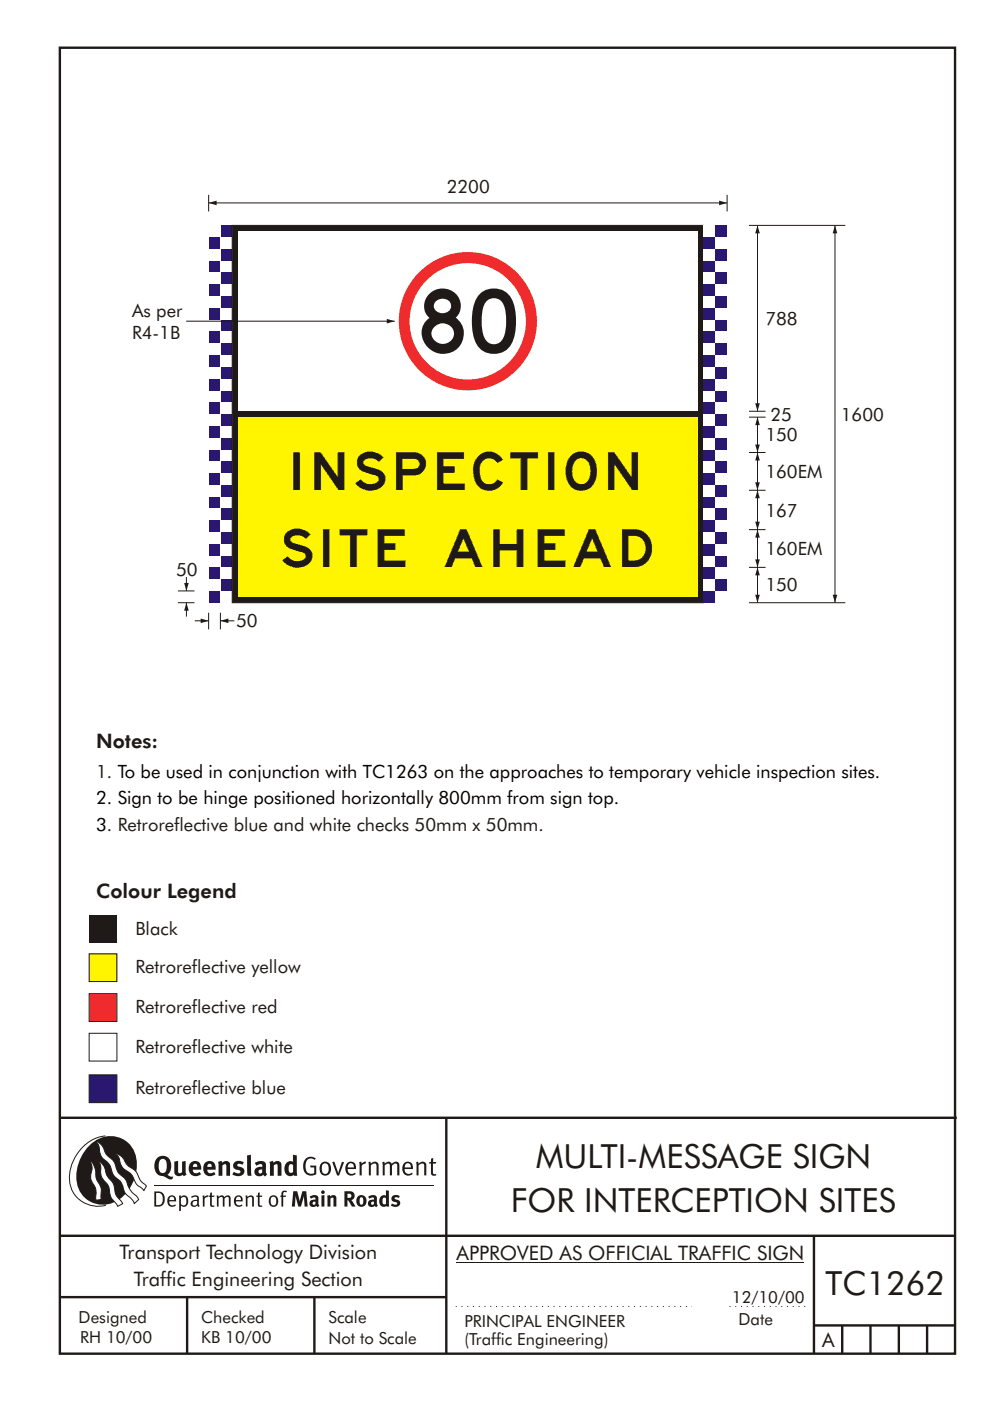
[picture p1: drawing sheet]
<svg xmlns="http://www.w3.org/2000/svg" width="210mm" height="297mm" viewBox="0 0 210 297" stroke-linecap="round" stroke-linejoin="round" font-family="sans-serif">
<g fill="none" stroke="#1f1a17" stroke-width=".51">
<path d="M12.7 10.1h189.9v276.9h-189.9zM12.7 237h190.3M94.7 236.9v50.1M12.7 262h190M12.7 275h82M39.7 275v12M66.7 275v12M172.7 262v25M172.7 281h30M178.7 281v6M184.7 281v6M190.7 281v6"/>
<path d="M196.7 281v6"/>
</g>
<path d="M96.7 277h50.1" fill="none" stroke="#1f1a17" stroke-width=".21" stroke-dasharray=".2 1" stroke-linecap="butt"/>
<path d="M96.9 267.7h73.6" fill="none" stroke="#1f1a17" stroke-width=".21"/>
<path d="M18.9 202.2h5.9v5.9h-5.9z" fill-rule="evenodd" fill="#fff500" stroke="#1f1a17" stroke-width=".21"/>
<path d="M18.9 210.7h5.9v5.9h-5.9z" fill-rule="evenodd" fill="#f02b2e" stroke="#1f1a17" stroke-width=".21"/>
<path d="M18.9 219.1h5.9v5.9h-5.9z" fill-rule="evenodd" fill="#fff" stroke="#1f1a17" stroke-width=".21"/>
<g fill="#1f1a17">
<path d="M18.9 194h5.9v5.9h-5.9z"/>
<path d="M64.9 245.6a1.61 1.61 0 0 1 2.1 0l-.2 .3a1.17 1.17 0 0 0-1.4-.2 1.17 1.17 0 0 0-.6 1.3 1.42 1.42 0 0 0 1.2 1.9l.7-.2v-1.2h-.8l-.1-.4h1.3v1.9a1.82 1.82 0 0 1-2.2-.1 1.82 1.82 0 0 1-.6-2.1l.2-.7z" fill-rule="evenodd"/>
<path d="M68.2 246.5a1.77 1.77 0 0 0 .4 2.7 1.39 1.39 0 0 0 1.4-.5 1.39 1.39 0 0 0 .2-1.5 1.19 1.19 0 0 0-2-.7zM68.5 246.8a.83 .83 0 0 1 1 .1 .83 .83 0 0 1 .2 1 .75 .75 0 0 1-.6 1 .75 .75 0 0 1-.8-.8v-.9z" fill-rule="evenodd"/>
<path d="M70.5 246.4l.4-.1 .8 2.4 .8-2.3h.5l-1.1 2.8h-.4z" fill-rule="evenodd"/>
<path d="M73.6 246.7a1.74 1.74 0 0 0 .5 2.5h.9l.5-.3-.2-.3a.89 .89 0 0 1-1.1 .2 .89 .89 0 0 1-.4-.9h1.7a1.15 1.15 0 0 0-.4-1.4 1.15 1.15 0 0 0-1.5 .2zM74 246.9a.67 .67 0 0 1 .8-.2 .67 .67 0 0 1 .3 .8h-1.3z" fill-rule="evenodd"/>
<path d="M76.2 246.4l.4-.1 .1 .4 .5-.4h.5l-.2 .5a.61 .61 0 0 0-.8 .6v1.8h-.4z" fill-rule="evenodd"/>
<path d="M78.1 246.4l.5-.1 .1 .4a.89 .89 0 0 1 .9-.4 .89 .89 0 0 1 .7 .7v2.2h-.4v-2.2l-.1-.2-.3-.1-.8 .4v2.1h-.4z" fill-rule="evenodd"/>
<path d="M81.1 246.4l.4-.1 .1 .4a.83 .83 0 0 1 .8-.4 .83 .83 0 0 1 .7 .5 .86 .86 0 0 1 .9-.5 .86 .86 0 0 1 .7 .7v2.2h-.4l-.1-2.3a.5 .5 0 0 0-.8 0l-.2 .2v2.1h-.5v-2.2l-.4-.3-.7 .4v2.1h-.4z" fill-rule="evenodd"/>
<path d="M85.7 246.7a1.74 1.74 0 0 0 .5 2.5h.9l.5-.3-.2-.3a.89 .89 0 0 1-1.1 .2 .89 .89 0 0 1-.4-.9h1.7a1.15 1.15 0 0 0-.5-1.4 1.15 1.15 0 0 0-1.4 .2zM86 246.9a.67 .67 0 0 1 .9-.2 .67 .67 0 0 1 .3 .8h-1.3z" fill-rule="evenodd"/>
<path d="M88.3 246.4l.4-.1 .1 .4a.89 .89 0 0 1 .9-.4 .89 .89 0 0 1 .8 .7v2.2h-.5v-2.2l-.1-.2-.3-.1-.8 .4v2.1h-.4z" fill-rule="evenodd"/>
<path d="M91.5 245.6l.4-.1v.9h.7l-.2 .3h-.5v2.1l.1 .1h.5l.1 .3a.71 .71 0 0 1-1.2-.6v-1.9h-.3v-.3h.3z" fill-rule="evenodd"/>
<path d="M37 246.3l.8-.2v2a.46 .46 0 0 0 .2 .6 .46 .46 0 0 0 .6-.2v-2.2l.8-.2v2.4l.2 .5-.6 .4-.2-.3a1.03 1.03 0 0 1-1.2 .2 1.03 1.03 0 0 1-.6-1z" fill-rule="evenodd"/>
<path d="M40.4 246.6a1.64 1.64 0 0 0 0 2.3 1.64 1.64 0 0 0 2.3 .1l-.4-.5a.78 .78 0 0 1-.9 .3 .78 .78 0 0 1-.5-.8h1.8a1.37 1.37 0 0 0-.6-1.6 1.37 1.37 0 0 0-1.7 .2zM41.1 246.9a.48 .48 0 0 1 .6-.1 .48 .48 0 0 1 .2 .6h-1z" fill-rule="evenodd"/>
<path d="M43.5 246.6a1.65 1.65 0 0 0-.2 2 1.65 1.65 0 0 0 1.9 .7l.5-.3-.3-.5a.78 .78 0 0 1-.9 .3 .78 .78 0 0 1-.5-.8h1.8a1.37 1.37 0 0 0-.6-1.6 1.37 1.37 0 0 0-1.7 .2zM44.1 246.9a.48 .48 0 0 1 .6-.1 .48 .48 0 0 1 .2 .6h-.9z" fill-rule="evenodd"/>
<path d="M46.3 246.3l.7-.2 .1 .4a.95 .95 0 0 1 1-.3 .95 .95 0 0 1 .7 .8v2.3h-.8v-2.3l-.3-.2-.5 .3v2.2h-.8z" fill-rule="evenodd"/>
<path d="M49.7 246.5a1.73 1.73 0 0 1 2-.1l-.2 .6-.6-.2a.42 .42 0 0 0-.6 .2l.2 .3a1.23 1.23 0 0 1 1.4 1 1.47 1.47 0 0 1-2.3 .9l-.3-.2 .3-.6 .7 .4a.47 .47 0 0 0 .7-.4 .87 .87 0 0 0-1-.5l-.4-.2-.1-.4z" fill-rule="evenodd"/>
<path d="M54.1 246.6l.3 .6 .3-.2a.62 .62 0 0 1 .9 0l.1 .4a1.21 1.21 0 0 0-1.4 .3 1.21 1.21 0 0 0-.1 1.3 1.19 1.19 0 0 0 1.6 .1l.5 .3 .4-.4-.3-.4v-1.4a.96 .96 0 0 0-1.3-1zM55 248l.6-.1v.7a.43 .43 0 0 1-.6 .1 .43 .43 0 0 1 0-.7z" fill-rule="evenodd"/>
<path d="M57.2 246.3l.7-.2 .1 .4a.95 .95 0 0 1 1-.3 .95 .95 0 0 1 .7 .8v2.3h-.8v-2.3l-.2-.2-.6 .3v2.2h-.8z" fill-rule="evenodd"/>
<path d="M62.2 244.8v1.5a1.29 1.29 0 0 0-1.4 .2 1.29 1.29 0 0 0-.5 1.3 1.24 1.24 0 0 0 .6 1.4 1.24 1.24 0 0 0 1.4-.1l.1 .2h.7l-.1-4.3zM61.5 246.9l.4-.1 .3 .2v1.5l-.3 .1a.48 .48 0 0 1-.6-.4 1.52 1.52 0 0 1 .2-1.3z" fill-rule="evenodd"/>
<path d="M52.4 245l.8-.2 .2 4.5h-.8l-.1-.2z" fill-rule="evenodd"/>
</g>
<path d="M22.4 240.8a9 9 0 0 0-7.4 10.9 6.2 6.2 0 0 0 7.5 3.8M32.7 251.4h59.4" fill="none" stroke="#1f1a17" stroke-width=".21"/>
<path d="M19.1 242.7a5.7 5.7 0 0 1 6.5-1.4 5.7 5.7 0 0 1 3.4 5.7 8.6 8.6 0 0 1-6.2 8.3 5.7 5.7 0 0 1-6.5-7 9.9 9.9 0 0 1 2.8-5.6z" fill-rule="evenodd" fill="#1f1a17"/>
<path d="M24.5 244.5a3.1 3.1 0 0 1 2.3 2.2l.7 .7a3.2 3.2 0 0 1 2 2.4l.4 .6 1.2 1.1-.6 .9-.2-.3a3.5 3.5 0 0 1-1.9-2.1 3.8 3.8 0 0 0-2.1-2.1 3.5 3.5 0 0 1-1-2.3zM20.4 241.9a3.4 3.4 0 0 1 1.9 2.5l.7 .8a3.3 3.3 0 0 1 1.7 2.6 4.4 4.4 0 0 0 1.7 2l.3 .3a6.1 6.1 0 0 0 2.5 3.7l.2 .5-.9 .9a6.1 6.1 0 0 0-1.9-2.2l-.4-.8a3.6 3.6 0 0 0-1.9-2.8l-.6-1a3.6 3.6 0 0 0-1.9-2.8 3.7 3.7 0 0 1-.8-2.4zM21 246.1a3.4 3.4 0 0 1 1.5 2.8l.6 .9a3.8 3.8 0 0 1 1.4 3.1l.3 .7 1.2 1.6-1 .6-.5-.8a3.2 3.2 0 0 1-1.3-2.8 4.3 4.3 0 0 0-1.4-2.2 4.7 4.7 0 0 1-.5-2.9zM19.2 246.1a5.1 5.1 0 0 1 1.2 3.7l.3 .7a3.1 3.1 0 0 1 .7 3l.1 .8-1.1 .2-.1-.8a3.5 3.5 0 0 0-.9-3.2 3.6 3.6 0 0 1 .1-2.6z" fill-rule="evenodd" fill="#fff" stroke="#1f1a17" stroke-width=".21"/>
<g fill="#1f1a17">
<path d="M33.4 245.5a2.51 2.51 0 0 0 .4 3.7l.8 .1a2.78 2.78 0 0 0 2 .7l.2-.5h-.6l-.7-.4a2.56 2.56 0 0 0 0-3.8 1.83 1.83 0 0 0-2.1 .2zM34 245.9a.87 .87 0 0 1 1 0 .87 .87 0 0 1 .4 .9v.4a1.17 1.17 0 0 1-.9 1.5l-.3-.1a2.38 2.38 0 0 1-.2-2.7z" fill-rule="evenodd"/>
<path d="M33.1 252.9v2.6a1.12 1.12 0 0 0 1.2-.3 1.12 1.12 0 0 0 .2-1.2l-.1-.5-.3-.4zM32.7 252.6h1.1a1.67 1.67 0 0 1 1.2 1.7 1.67 1.67 0 0 1-1.3 1.5h-1zM36.1 253.9l-.2 .5h1.1a.55 .55 0 0 0-.3-.6 .55 .55 0 0 0-.6 .1zM35.8 253.8a.95 .95 0 0 1 1.2-.2 .95 .95 0 0 1 .4 1.1h-1.5a.72 .72 0 0 0 .4 .8 .72 .72 0 0 0 .9-.2l.1 .3a1.15 1.15 0 0 1-1.5 0 1.15 1.15 0 0 1-.2-1.5zM38.4 254.1v1.2a.7 .7 0 0 0 .9 .1 .7 .7 0 0 0 .2-.9 .61 .61 0 0 0-.4-.7 .61 .61 0 0 0-.7 .3zM38 253.5l.3-.1 .1 .4a.95 .95 0 0 1 1.2-.2 .95 .95 0 0 1 .3 1.2 .92 .92 0 0 1-.5 1 .92 .92 0 0 1-1-.2v1.1l-.4 .1zM40.9 254.8a.5 .5 0 0 0 .2 .8 .5 .5 0 0 0 .7-.4v-.6zM40.5 253.7a1 1 0 0 1 1.7 .3v1.4l.2 .2-.2 .3-.3-.3a.78 .78 0 0 1-1.4-.1 .78 .78 0 0 1 .8-1.1h.5a.58 .58 0 0 0-.3-.7 .58 .58 0 0 0-.7 .3zM43 253.5l.3-.1 .1 .4 .3-.3 .5-.1-.2 .4a.52 .52 0 0 0-.6 .6v1.4h-.4zM44.6 252.9l.4-.1-.1 .7h.6l-.1 .3h-.5v1.5a.35 .35 0 0 0 .6 .3v.2a.57 .57 0 0 1-.6 .1 .57 .57 0 0 1-.3-.5v-1.6h-.3v-.3h.3zM45.9 253.5l.4-.1 .1 .4 .2-.2a.64 .64 0 0 1 1 .2 .7 .7 0 0 1 .8-.4 .7 .7 0 0 1 .5 .7v1.7h-.3v-1.7l-.3-.3-.7 .3v1.7h-.3v-1.6a.38 .38 0 0 0-.3-.5 .38 .38 0 0 0-.5 .2l-.1 .2v1.7h-.4zM50.2 253.9l-.2 .5h1.1a.55 .55 0 0 0-.2-.6 .55 .55 0 0 0-.7 .1zM49.9 253.8a.95 .95 0 0 1 1.2-.2 .95 .95 0 0 1 .4 1.1h-1.5a.72 .72 0 0 0 .4 .8 .72 .72 0 0 0 .9-.2l.1 .3a1.15 1.15 0 0 1-1.5 0 1.15 1.15 0 0 1-.2-1.5zM52.1 253.5l.3-.1 .1 .4a.72 .72 0 0 1 .8-.4 .72 .72 0 0 1 .6 .7v1.7h-.4v-1.6a.45 .45 0 0 0-.3-.5 .45 .45 0 0 0-.5 .3l-.2 .1v1.7h-.3zM54.7 252.9l.4-.1v.7h.6l-.1 .3h-.5v1.5a.35 .35 0 0 0 .5 .3v.2a.57 .57 0 0 1-.6 .1 .57 .57 0 0 1-.3-.5v-1.6h-.3v-.3h.3zM57.6 253.9l-.2 .7a.65 .65 0 0 0 .3 .8 .65 .65 0 0 0 .8-.2l.1-.1a.93 .93 0 0 0-.7-1.4zM57.3 253.7a1.12 1.12 0 0 1 1.4 .1 1.12 1.12 0 0 1 .3 1.4 1.01 1.01 0 0 1-1.3 .6 1.01 1.01 0 0 1-.7-1.2zM59.9 252.6l.5-.2 .5 .2-.1 .2-.4-.1-.3 .2v.6h.6l-.1 .3h-.5v2h-.4v-2h-.2v-.3h.2zM62.2 252.6l-.3 3.2h.7l.1-2.3 .6 2.3h.6l.6-2.3 .1 2.3h.7l-.3-3.2h-.9l-.5 2.1-.5-2.1zM65.7 253.7l.3 .5a.51 .51 0 0 1 .5-.4 .51 .51 0 0 1 .4 .4v.1a.88 .88 0 0 0-1.1 .4 .88 .88 0 0 0 .2 1.1 .9 .9 0 0 0 1.1-.2l.3 .3 .4-.3-.2-.3v-1.1a.87 .87 0 0 0-.5-.8 .87 .87 0 0 0-1 .1zM66.4 254.8h.5v.5l-.1 .1h-.3l-.2-.1zM68.2 253.5v2.3h.6v-2.4zM68.1 252.8a.4 .4 0 0 0 .8 0 .4 .4 0 0 0-.8 0zM69.4 253.5l.1 2.3h.6v-1.7a.33 .33 0 0 1 .4-.2 .33 .33 0 0 1 .3 .4v1.5h.6v-1.7a.75 .75 0 0 0-.6-.7 .75 .75 0 0 0-.8 .3v-.3zM73.1 252.6v3.2h.6v-1.3l.3 .2 .7 1.1h.7l-.9-1.4a.94 .94 0 0 0 .7-1 .94 .94 0 0 0-.9-.8zM73.7 253.1a.51 .51 0 0 1 .8 .1 .51 .51 0 0 1-.2 .7l-.6 .1zM75.9 253.7a1.19 1.19 0 0 0-.1 1.7 1.19 1.19 0 0 0 1.8 0 1.19 1.19 0 0 0-.1-1.6 1.19 1.19 0 0 0-1.6-.1zM76.5 253.9l.2-.1a.99 .99 0 0 1 0 1.6 1.06 1.06 0 0 1-.2-1.5zM78.1 253.7l.3 .5a.51 .51 0 0 1 .5-.4 .51 .51 0 0 1 .5 .4v.1a.88 .88 0 0 0-1.2 .4 .88 .88 0 0 0 .2 1.1 .9 .9 0 0 0 1.1-.2l.3 .3 .4-.3-.2-.3v-1.1a.87 .87 0 0 0-.5-.8 .87 .87 0 0 0-1 .1zM78.9 254.8h.4v.5l-.1 .1h-.3l-.1-.1zM81.9 252.4v1.1a1.2 1.2 0 0 0-1.4 .6 1.2 1.2 0 0 0 .2 1.4l.5 .4 .8-.2v.1h.6l-.1-3.3zM81.4 253.9l.5 .2-.1 1.2a.46 .46 0 0 1-.5-.1 .46 .46 0 0 1-.1-.5zM83.3 253.6a.79 .79 0 0 0-.1 .9 .79 .79 0 0 0 .9 .4 .33 .33 0 0 1 0 .5 .33 .33 0 0 1-.5 0l-.4-.2-.3 .4a1.15 1.15 0 0 0 1.2 .3 1.15 1.15 0 0 0 .8-1 1.49 1.49 0 0 0-1.2-.8 .4 .4 0 0 1 .3-.3 .4 .4 0 0 1 .4 .1l.2 .1 .2-.4a1.47 1.47 0 0 0-1.5 0z" fill-rule="evenodd"/>
</g>
<path d="M44.3 125.3h2.5v2.5h-2.5z" fill="#291770"/>
<path d="M46.8 125.3h2.5v2.5h-2.5z" fill="#fff"/>
<path d="M46.8 122.8h2.5v2.5h-2.5z" fill="#291770"/>
<path d="M44.3 122.8h2.5v2.5h-2.5z" fill="#fff"/>
<path d="M46.8 117.8h2.5v2.5h-2.5z" fill="#291770"/>
<path d="M44.3 117.8h2.5v2.5h-2.5z" fill="#fff"/>
<path d="M44.3 120.3h2.5v2.5h-2.5z" fill="#291770"/>
<path d="M46.8 120.3h2.5v2.5h-2.5z" fill="#fff"/>
<path d="M46.8 107.8h2.5v2.5h-2.5z" fill="#291770"/>
<path d="M44.3 107.8h2.5v2.5h-2.5z" fill="#fff"/>
<path d="M44.3 110.3h2.5v2.5h-2.5z" fill="#291770"/>
<path d="M46.8 110.3h2.5v2.5h-2.5z" fill="#fff"/>
<path d="M44.3 115.3h2.5v2.5h-2.5z" fill="#291770"/>
<path d="M46.8 115.3h2.5v2.5h-2.5z" fill="#fff"/>
<path d="M46.8 112.8h2.5v2.5h-2.5z" fill="#291770"/>
<path d="M44.3 112.8h2.5v2.5h-2.5z" fill="#fff"/>
<path d="M46.8 87.8h2.5v2.5h-2.5z" fill="#291770"/>
<path d="M44.3 87.8h2.5v2.5h-2.5z" fill="#fff"/>
<path d="M44.3 90.3h2.5v2.5h-2.5z" fill="#291770"/>
<path d="M46.8 90.3h2.5v2.5h-2.5z" fill="#fff"/>
<path d="M44.3 95.3h2.5v2.5h-2.5z" fill="#291770"/>
<path d="M46.8 95.3h2.5v2.5h-2.5z" fill="#fff"/>
<path d="M46.8 92.8h2.5v2.5h-2.5z" fill="#291770"/>
<path d="M44.3 92.8h2.5v2.5h-2.5z" fill="#fff"/>
<path d="M44.3 105.3h2.5v2.5h-2.5z" fill="#291770"/>
<path d="M46.8 105.3h2.5v2.5h-2.5z" fill="#fff"/>
<path d="M46.8 102.8h2.5v2.5h-2.5z" fill="#291770"/>
<path d="M44.3 102.8h2.5v2.5h-2.5z" fill="#fff"/>
<path d="M46.8 97.8h2.5v2.5h-2.5z" fill="#291770"/>
<path d="M44.3 97.8h2.5v2.5h-2.5z" fill="#fff"/>
<path d="M44.3 100.3h2.5v2.5h-2.5z" fill="#291770"/>
<path d="M46.8 100.3h2.5v2.5h-2.5z" fill="#fff"/>
<path d="M46.8 47.8h2.5v2.5h-2.5z" fill="#291770"/>
<path d="M44.3 47.8h2.5v2.5h-2.5z" fill="#fff"/>
<path d="M44.3 50.3h2.5v2.5h-2.5z" fill="#291770"/>
<path d="M46.8 50.3h2.5v2.5h-2.5z" fill="#fff"/>
<path d="M44.3 55.3h2.5v2.5h-2.5z" fill="#291770"/>
<path d="M46.8 55.3h2.5v2.5h-2.5z" fill="#fff"/>
<path d="M46.8 52.8h2.5v2.5h-2.5z" fill="#291770"/>
<path d="M44.3 52.8h2.5v2.5h-2.5z" fill="#fff"/>
<path d="M44.3 65.3h2.5v2.5h-2.5z" fill="#291770"/>
<path d="M46.8 65.3h2.5v2.5h-2.5z" fill="#fff"/>
<path d="M46.8 62.8h2.5v2.5h-2.5z" fill="#291770"/>
<path d="M44.3 62.8h2.5v2.5h-2.5z" fill="#fff"/>
<path d="M46.8 57.8h2.5v2.5h-2.5z" fill="#291770"/>
<path d="M44.3 57.8h2.5v2.5h-2.5z" fill="#fff"/>
<path d="M44.3 60.3h2.5v2.5h-2.5z" fill="#291770"/>
<path d="M46.8 60.3h2.5v2.5h-2.5z" fill="#fff"/>
<path d="M44.3 85.3h2.5v2.5h-2.5z" fill="#291770"/>
<path d="M46.8 85.3h2.5v2.5h-2.5z" fill="#fff"/>
<path d="M46.8 82.8h2.5v2.5h-2.5z" fill="#291770"/>
<path d="M44.3 82.8h2.5v2.5h-2.5z" fill="#fff"/>
<path d="M46.8 77.8h2.5v2.5h-2.5z" fill="#291770"/>
<path d="M44.3 77.8h2.5v2.5h-2.5z" fill="#fff"/>
<path d="M44.3 80.3h2.5v2.5h-2.5z" fill="#291770"/>
<path d="M46.8 80.3h2.5v2.5h-2.5z" fill="#fff"/>
<path d="M46.8 67.8h2.5v2.5h-2.5z" fill="#291770"/>
<path d="M44.3 67.8h2.5v2.5h-2.5z" fill="#fff"/>
<path d="M44.3 70.3h2.5v2.5h-2.5z" fill="#291770"/>
<path d="M46.8 70.3h2.5v2.5h-2.5z" fill="#fff"/>
<path d="M44.3 75.3h2.5v2.5h-2.5z" fill="#291770"/>
<path d="M46.8 75.3h2.5v2.5h-2.5z" fill="#fff"/>
<path d="M46.8 72.8h2.5v2.5h-2.5z" fill="#291770"/>
<path d="M44.3 72.8h2.5v2.5h-2.5z" fill="#fff"/>
<path d="M49.3 47.8h100v80h-100z" fill-rule="evenodd" fill="#1f1a17" stroke="#1f1a17" stroke-width=".21"/>
<path d="M50.5 88.4h97.5v38.1h-97.5z" fill="#fff500"/>
<path d="M50.5 49h97.5v38.2h-97.5z" fill="#fff"/>
<circle cx="99.3" cy="68.1" r="14.7" fill="#f02b2e"/>
<circle cx="99.2" cy="68.1" r="12.3" fill="#fff"/>
<path d="M39.5 68.1h44.3" fill="none" stroke="#1f1a17" stroke-width=".21"/>
<path d="M82.1 67.6l1.7 .5-1.7 .5 1.7-.5-1.7 .5z" fill-rule="evenodd" fill="#1f1a17"/>
<path d="M44.3 43h110" fill="none" stroke="#1f1a17" stroke-width=".21"/>
<g fill="#1f1a17">
<path d="M44.3 43l1.7-.5v1l-1.7-.5 1.7-.5z" fill-rule="evenodd"/>
<path d="M152.6 42.5l1.7 .5-1.7 .5v-1l1.7 .5z" fill-rule="evenodd"/>
</g>
<path d="M44.3 41.3v3.5M160.7 120.3v7.5" fill="none" stroke="#1f1a17" stroke-width=".21"/>
<g fill="#1f1a17">
<path d="M160.7 120.3l.5 1.7h-1l.5-1.7 .5 1.7z" fill-rule="evenodd"/>
<path d="M160.2 126.1h1l-.5 1.7 .5-1.7-.5 1.7z" fill-rule="evenodd"/>
</g>
<path d="M160.7 112.3v8M158.9 120.3h3.5M158.9 127.8h20.4" fill="none" stroke="#1f1a17" stroke-width=".21"/>
<g fill="#1f1a17">
<path d="M160.7 112.3l.5 1.7h-1l.5-1.7 .5 1.7z" fill-rule="evenodd"/>
<path d="M160.2 118.6h1l-.5 1.7 .5-1.7-.5 1.7z" fill-rule="evenodd"/>
</g>
<path d="M160.7 88.4v7.5M158.9 112.3h3.5" fill="none" stroke="#1f1a17" stroke-width=".21"/>
<g fill="#1f1a17">
<path d="M160.7 88.4l.5 1.7h-1l.5-1.7 .5 1.7z" fill-rule="evenodd"/>
<path d="M160.2 94.2h1l-.5 1.7 .5-1.7-.5 1.7z" fill-rule="evenodd"/>
</g>
<path d="M158.9 88.4h3.5M158.9 95.9h3.5M160.7 95.9v8M158.9 103.9h3.5" fill="none" stroke="#1f1a17" stroke-width=".21"/>
<g fill="#1f1a17">
<path d="M160.7 95.9l.5 1.7h-1l.5-1.7 .5 1.7z" fill-rule="evenodd"/>
<path d="M160.2 102.3h1l-.5 1.6 .5-1.6-.5 1.6z" fill-rule="evenodd"/>
</g>
<path d="M160.7 103.9v8.4" fill="none" stroke="#1f1a17" stroke-width=".21"/>
<g fill="#1f1a17">
<path d="M160.7 103.9l.5 1.7h-1l.5-1.7 .5 1.7z" fill-rule="evenodd"/>
<path d="M160.2 110.6h1l-.5 1.7 .5-1.7-.5 1.7z" fill-rule="evenodd"/>
</g>
<path d="M160.7 47.8v39.4M158.9 87.2h3.5" fill="none" stroke="#1f1a17" stroke-width=".21"/>
<g fill="#1f1a17">
<path d="M160.7 47.8l.5 1.7h-1l.5-1.7 .5 1.7z" fill-rule="evenodd"/>
<path d="M160.2 85.5h1l-.5 1.7 .5-1.7-.5 1.7z" fill-rule="evenodd"/>
</g>
<path d="M158.9 47.8h20.4" fill="none" stroke="#1f1a17" stroke-width=".21"/>
<path d="M149.3 125.3h2.5v2.5h-2.5z" fill="#291770"/>
<path d="M151.8 125.3h2.5v2.5h-2.5z" fill="#fff"/>
<path d="M151.8 122.8h2.5v2.5h-2.5z" fill="#291770"/>
<path d="M149.3 122.8h2.5v2.5h-2.5z" fill="#fff"/>
<path d="M151.8 117.8h2.5v2.5h-2.5z" fill="#291770"/>
<path d="M149.3 117.8h2.5v2.5h-2.5z" fill="#fff"/>
<path d="M149.3 120.3h2.5v2.5h-2.5z" fill="#291770"/>
<path d="M151.8 120.3h2.5v2.5h-2.5z" fill="#fff"/>
<path d="M151.8 107.8h2.5v2.5h-2.5z" fill="#291770"/>
<path d="M149.3 107.8h2.5v2.5h-2.5z" fill="#fff"/>
<path d="M149.3 110.3h2.5v2.5h-2.5z" fill="#291770"/>
<path d="M151.8 110.3h2.5v2.5h-2.5z" fill="#fff"/>
<path d="M149.3 115.3h2.5v2.5h-2.5z" fill="#291770"/>
<path d="M151.8 115.3h2.5v2.5h-2.5z" fill="#fff"/>
<path d="M151.8 112.8h2.5v2.5h-2.5z" fill="#291770"/>
<path d="M149.3 112.8h2.5v2.5h-2.5z" fill="#fff"/>
<path d="M151.8 87.8h2.5v2.5h-2.5z" fill="#291770"/>
<path d="M149.3 87.8h2.5v2.5h-2.5z" fill="#fff"/>
<path d="M149.3 90.3h2.5v2.5h-2.5z" fill="#291770"/>
<path d="M151.8 90.3h2.5v2.5h-2.5z" fill="#fff"/>
<path d="M149.3 95.3h2.5v2.5h-2.5z" fill="#291770"/>
<path d="M151.8 95.3h2.5v2.5h-2.5z" fill="#fff"/>
<path d="M151.8 92.8h2.5v2.5h-2.5z" fill="#291770"/>
<path d="M149.3 92.8h2.5v2.5h-2.5z" fill="#fff"/>
<path d="M149.3 105.3h2.5v2.5h-2.5z" fill="#291770"/>
<path d="M151.8 105.3h2.5v2.5h-2.5z" fill="#fff"/>
<path d="M151.8 102.8h2.5v2.5h-2.5z" fill="#291770"/>
<path d="M149.3 102.8h2.5v2.5h-2.5z" fill="#fff"/>
<path d="M151.8 97.8h2.5v2.5h-2.5z" fill="#291770"/>
<path d="M149.3 97.8h2.5v2.5h-2.5z" fill="#fff"/>
<path d="M149.3 100.3h2.5v2.5h-2.5z" fill="#291770"/>
<path d="M151.8 100.3h2.5v2.5h-2.5z" fill="#fff"/>
<path d="M151.8 47.8h2.5v2.5h-2.5z" fill="#291770"/>
<path d="M149.3 47.8h2.5v2.5h-2.5z" fill="#fff"/>
<path d="M149.3 50.3h2.5v2.5h-2.5z" fill="#291770"/>
<path d="M151.8 50.3h2.5v2.5h-2.5z" fill="#fff"/>
<path d="M149.3 55.3h2.5v2.5h-2.5z" fill="#291770"/>
<path d="M151.8 55.3h2.5v2.5h-2.5z" fill="#fff"/>
<path d="M151.8 52.8h2.5v2.5h-2.5z" fill="#291770"/>
<path d="M149.3 52.8h2.5v2.5h-2.5z" fill="#fff"/>
<path d="M149.3 65.3h2.5v2.5h-2.5z" fill="#291770"/>
<path d="M151.8 65.3h2.5v2.5h-2.5z" fill="#fff"/>
<path d="M151.8 62.8h2.5v2.5h-2.5z" fill="#291770"/>
<path d="M149.3 62.8h2.5v2.5h-2.5z" fill="#fff"/>
<path d="M151.8 57.8h2.5v2.5h-2.5z" fill="#291770"/>
<path d="M149.3 57.8h2.5v2.5h-2.5z" fill="#fff"/>
<path d="M149.3 60.3h2.5v2.5h-2.5z" fill="#291770"/>
<path d="M151.8 60.3h2.5v2.5h-2.5z" fill="#fff"/>
<path d="M149.3 85.3h2.5v2.5h-2.5z" fill="#291770"/>
<path d="M151.8 85.3h2.5v2.5h-2.5z" fill="#fff"/>
<path d="M151.8 82.8h2.5v2.5h-2.5z" fill="#291770"/>
<path d="M149.3 82.8h2.5v2.5h-2.5z" fill="#fff"/>
<path d="M151.8 77.8h2.5v2.5h-2.5z" fill="#291770"/>
<path d="M149.3 77.8h2.5v2.5h-2.5z" fill="#fff"/>
<path d="M149.3 80.3h2.5v2.5h-2.5z" fill="#291770"/>
<path d="M151.8 80.3h2.5v2.5h-2.5z" fill="#fff"/>
<path d="M151.8 67.8h2.5v2.5h-2.5z" fill="#291770"/>
<path d="M149.3 67.8h2.5v2.5h-2.5z" fill="#fff"/>
<path d="M149.3 70.3h2.5v2.5h-2.5z" fill="#291770"/>
<path d="M151.8 70.3h2.5v2.5h-2.5z" fill="#fff"/>
<path d="M149.3 75.3h2.5v2.5h-2.5z" fill="#291770"/>
<path d="M151.8 75.3h2.5v2.5h-2.5z" fill="#fff"/>
<path d="M151.8 72.8h2.5v2.5h-2.5z" fill="#291770"/>
<path d="M149.3 72.8h2.5v2.5h-2.5z" fill="#fff"/>
<path d="M154.3 41.3v3.5M39.6 127.8v2.9" fill="none" stroke="#1f1a17" stroke-width=".21"/>
<path d="M39.6 127.8l.4 1.7h-.9l.5-1.7 .4 1.7z" fill-rule="evenodd" fill="#1f1a17"/>
<path d="M37.7 125.3h3.6M37.7 127.8h3.6M39.6 122.3v3" fill="none" stroke="#1f1a17" stroke-width=".21"/>
<path d="M39.1 123.6h.9l-.4 1.7z" fill-rule="evenodd" fill="#1f1a17"/>
<path d="M46.8 131.6h2.9" fill="none" stroke="#1f1a17" stroke-width=".21"/>
<path d="M46.8 131.6l1.7-.5v1l-1.7-.5 1.7-.5z" fill-rule="evenodd" fill="#1f1a17"/>
<path d="M41.3 131.6h3M44.3 129.9v3.5M46.8 129.9v3.5" fill="none" stroke="#1f1a17" stroke-width=".21"/>
<path d="M42.6 131.1l1.7 .5-1.7 .5 1.7-.5-1.7 .5z" fill-rule="evenodd" fill="#1f1a17"/>
<path d="M177.2 47.8v80" fill="none" stroke="#1f1a17" stroke-width=".21"/>
<g fill="#1f1a17">
<path d="M177.2 47.8l.4 1.7h-.9l.5-1.7 .4 1.7z" fill-rule="evenodd"/>
<path d="M176.7 126.1h.9l-.4 1.7 .4-1.7-.4 1.7z" fill-rule="evenodd"/>
</g>
<path d="M18.9 227.9h5.9v5.9h-5.9z" fill-rule="evenodd" fill="#291770" stroke="#1f1a17" stroke-width=".21"/>
<path d="M154.8 277h16.5" fill="none" stroke="#1f1a17" stroke-width=".21" stroke-dasharray=".2 1" stroke-linecap="butt"/>
<text font-size="13.3" fill="#1f1a17" x="89.4" y="74.8">80</text>
<g font-size="8" fill="#1f1a17">
<text x="62.3" y="103.9">INSPECTION</text>
<text x="60" y="120.3">SITE</text>
<text x="94.4" y="120.3">AHEAD</text>
</g>
<g font-size="7.1" fill="#1f1a17">
<text x="113.7" y="247.7">MULTI-MESSAGE SIGN</text>
<text x="108.4" y="257">FOR INTERCEPTION SITES</text>
<text x="175.2" y="274.6">TC1262</text>
</g>
<g font-size="4.2" fill="#1f1a17">
<text x="20.4" y="158.6">Notes:</text>
<text x="20.4" y="190.4">Colour Legend</text>
<text x="25.4" y="267">Transport Technology Division</text>
<text x="96.9" y="267.2">APPROVED AS OFFICIAL TRAFFIC SIGN</text>
<text x="28.4" y="272.6">Traffic Engineering Section</text>
<text x="174.4" y="285.6">A</text>
</g>
<g font-size="3.9" fill="#1f1a17">
<text x="94.8" y="40.9">2200</text>
<text x="28" y="71.9">R4-1B</text>
<text x="28" y="67.2">As per</text>
<text x="162.4" y="68.8">788</text>
<text x="163.5" y="89.2">25</text>
<text x="178.4" y="89.2">1600</text>
<text x="162.4" y="93.6">150</text>
<text x="162.4" y="101.3">160EM</text>
<text x="162.4" y="109.5">167</text>
<text x="162.4" y="117.7">160EM</text>
<text x="37.4" y="122.1">50</text>
<text x="162.4" y="125.4">150</text>
<text x="50.1" y="133">50</text>
<text x="20.4" y="164.9">1. To be used in conjunction with TC1263 on the approaches to temporary vehicle inspection sites.</text>
<text x="28.7" y="198.2">Black</text>
<text x="28.7" y="206.4">Retroreflective yellow</text>
<text x="28.7" y="214.9">Retroreflective red</text>
<text x="28.7" y="223.2">Retroreflective white</text>
<text x="28.7" y="232">Retroreflective blue</text>
</g>
<g font-size="3.9">
<text x="20.4" y="170.5">2. Sign to be hinge positioned horizontally 800mm from sign top.</text>
<text x="20.4" y="176.1">3. Retroreflective blue and white checks 50mm x 50mm.</text>
</g>
<g font-size="3.5" fill="#1f1a17">
<text x="16.7" y="280.5">Designed</text>
<text x="42.7" y="280.5">Checked</text>
<text x="69.7" y="280.5">Scale</text>
<text x="98.5" y="281.4">PRINCIPAL ENGINEER</text>
<text x="155.3" y="276.2">12/10/00</text>
<text x="156.7" y="281">Date</text>
<text x="17" y="284.8">RH 10/00</text>
<text x="42.7" y="284.8">KB 10/00</text>
<text x="69.7" y="285">Not to Scale</text>
<text x="98.5" y="285.1">(Traffic Engineering)</text>
</g>
</svg>
